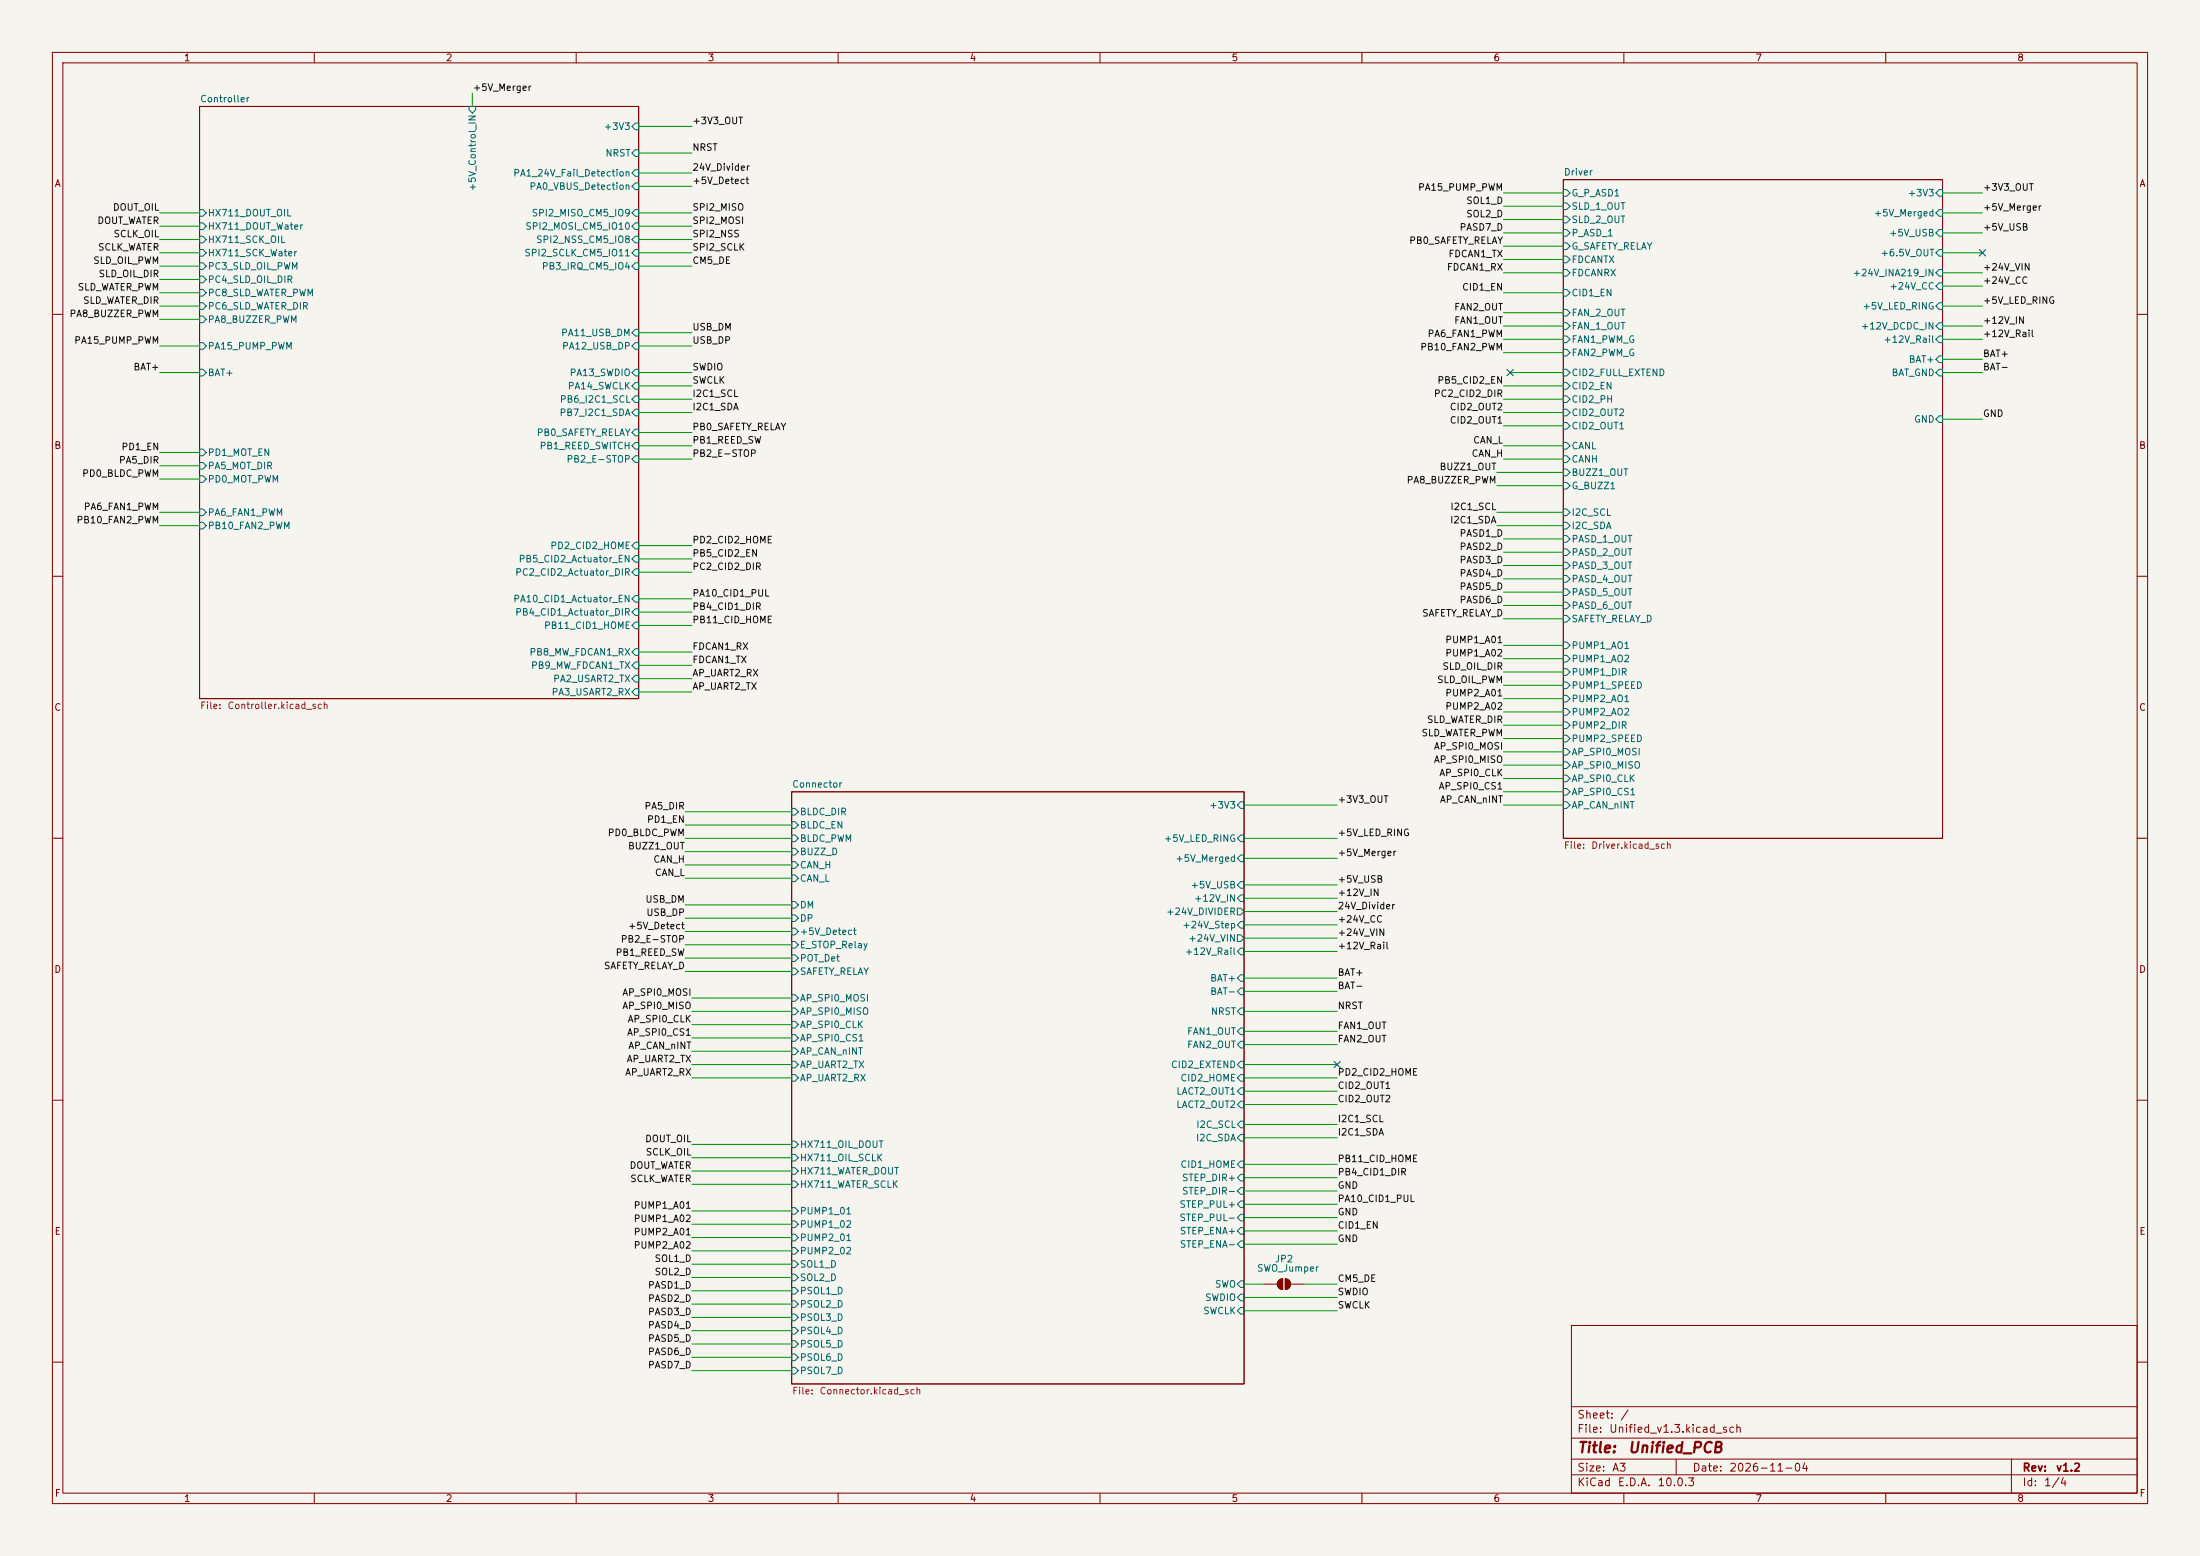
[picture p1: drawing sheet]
<svg xmlns="http://www.w3.org/2000/svg" width="420mm" height="297mm" viewBox="0 0 420 297" stroke-linecap="round" stroke-linejoin="round" font-family="sans-serif">
<path d="M0 0h420v297h-420z" fill="#f5f4ef" stroke="#f5f4ef" stroke-width=".19"/>
<g fill="none" stroke="#840000" stroke-width=".19">
<path d="M10 10h400v277h-400zM12 12h396v273h-396zM60 10v2M110 10v2M160 10v2M210 10v2M260 10v2M310 10v2M360 10v2M38.1 20.3h83.8v113.1h-83.8zM298.4 34.3h72.4v125.7h-72.4zM10 60h2"/>
<path d="M408 60h2M10 110h2M408 110h2M10 160h2M151.1 151.1h86.4v113.1h-86.4zM408 160h2M10 210h2M408 210h2M241.3 245.1h2.5M244.1 244.4l.8-.3v2a1.02 1.02 0 0 1-1-.6 1.02 1.02 0 0 1 .2-1.1zM245.4 244.1a1.02 1.02 0 0 1 1 1 1.02 1.02 0 0 1-1 1zM246.4 245.1h2.5"/>
<path d="M300 253h108v32h-108zM10 260h2M300 278.5h108M300 274.5h108M300 268.5h108M320 278.5v3M384 278.5v6.5M408 260h2M60 285v2M110 285v2M160 285v2M210 285v2"/>
<path d="M260 285v2M300 281.5h108M310 285v2M360 285v2"/>
</g>
<g fill="none" stroke="#006464" stroke-width=".19">
<path d="M89.5 20.3h1.3v.7l-.6 .6-.7-.6zM121.3 23.5h.6v1.3h-.6l-.7-.7zM121.3 28.6h.6v1.2h-.6l-.7-.6zM121.3 32.4h.6v1.3h-.6l-.7-.7zM121.3 34.9h.6v1.3h-.6l-.7-.6zM298.4 38.7h.7l.6 .7-.6 .6h-.7zM298.4 36.2h.7l.6 .6-.6 .7h-.7zM370.2 36.2h.6v1.3h-.6l-.6-.7zM38.1 40h.6l.7 .6-.7 .7h-.6zM38.1 42.5h.6l.7 .7-.7 .6h-.6zM38.1 45.1h.6l.7 .6-.7 .7h-.6zM38.1 47.6h.6l.7 .7-.7 .6h-.6z"/>
<path d="M38.1 50.2h.6l.7 .6-.7 .6h-.6zM38.1 52.7h.6l.7 .6-.7 .7h-.6zM38.1 57.8h.6l.7 .6-.7 .7h-.6zM38.1 55.2h.6l.7 .7-.7 .6h-.6zM120.6 45.7l.7-.6h.6v1.3h-.6zM120.6 50.8l.7-.6h.6v1.2h-.6zM121.3 40h.6v1.3h-.6l-.7-.7zM121.3 42.5h.6v1.3h-.6l-.7-.6zM121.3 47.6h.6v1.3h-.6l-.7-.6zM298.4 59.1h.7l.6 .6-.6 .6h-.7zM298.4 51.4h.7l.6 .7-.6 .6h-.7zM298.4 48.9h.7l.6 .6-.6 .7h-.7z"/>
<path d="M298.4 41.3h.7l.6 .6-.6 .6h-.7zM298.4 43.8h.7l.6 .7-.6 .6h-.7zM298.4 55.2h.7l.6 .7-.6 .6h-.7zM298.4 46.4h.7l.6 .6-.6 .6h-.7zM370.2 40h.6v1.3h-.6l-.6-.7zM370.2 43.8h.6v1.3h-.6l-.6-.6zM370.2 47.6h.6v1.3h-.6l-.6-.6zM370.2 54h.6v1.2h-.6l-.6-.6zM370.2 57.8h.6v1.3h-.6l-.6-.7zM370.2 51.4h.6v1.3h-.6l-.6-.6zM38.1 70.5h.6l.7 .6-.7 .7h-.6zM38.1 65.4h.6l.7 .6-.7 .7h-.6z"/>
<path d="M38.1 60.3h.6l.7 .7-.7 .6h-.6zM120.6 73.7l.7-.7h.6v1.3h-.6zM120.6 78.7l.7-.6h.6v1.3h-.6zM121.3 62.9h.6v1.2h-.6l-.7-.6zM121.3 65.4h.6v1.3h-.6l-.7-.7zM121.3 70.5h.6v1.3h-.6l-.7-.7zM121.3 75.6h.6v1.2h-.6l-.7-.6zM298.4 78.1h.7l.6 .6-.6 .7h-.7zM298.4 61.6h.7l.6 .6-.6 .7h-.7zM298.4 73h.7l.6 .7-.6 .6h-.7zM298.4 75.6h.7l.6 .6-.6 .6h-.7zM298.4 70.5h.7l.6 .6-.6 .7h-.7z"/>
<path d="M298.4 64.1h.7l.6 .7-.6 .6h-.7zM298.4 66.7h.7l.6 .6-.6 .6h-.7zM370.2 67.9h.6v1.3h-.6l-.6-.6zM370.2 70.5h.6v1.3h-.6l-.6-.7zM370.2 79.4h.6v1.2h-.6l-.6-.6zM370.2 61.6h.6v1.3h-.6l-.6-.7zM370.2 64.1h.6v1.3h-.6l-.6-.6zM38.1 85.7h.6l.7 .7-.7 .6h-.6zM38.1 88.3h.6l.7 .6-.7 .6h-.6zM38.1 97.2h.6l.7 .6-.7 .6h-.6zM38.1 90.8h.6l.7 .6-.7 .7h-.6zM38.1 99.7h.6l.7 .6-.7 .7h-.6z"/>
<path d="M120.6 85.1l.7-.6h.6v1.2h-.6zM121.3 81.9h.6v1.3h-.6l-.7-.6zM121.3 87h.6v1.3h-.6l-.7-.7zM298.4 89.5h.7l.6 .7-.6 .6h-.7zM298.4 87h.7l.6 .6-.6 .7h-.7zM298.4 84.5h.7l.6 .6-.6 .6h-.7zM298.4 80.6h.7l.6 .7-.6 .6h-.7zM298.4 92.1h.7l.6 .6-.6 .6h-.7zM298.4 97.2h.7l.6 .6-.6 .6h-.7zM298.4 99.7h.7l.6 .6-.6 .7h-.7zM120.6 114.3l.7-.6h.6v1.2h-.6zM120.6 109.2l.7-.6h.6v1.3h-.6z"/>
<path d="M120.6 119.4l.7-.7h.6v1.3h-.6zM121.3 116.2h.6v1.3h-.6l-.7-.7zM121.3 103.5h.6v1.3h-.6l-.7-.7zM121.3 106h.6v1.3h-.6l-.7-.6zM298.4 102.2h.7l.6 .7-.6 .6h-.7zM298.4 104.8h.7l.6 .6-.6 .6h-.7zM298.4 107.3h.7l.6 .7-.6 .6h-.7zM298.4 109.9h.7l.6 .6-.6 .6h-.7zM298.4 112.4h.7l.6 .6-.6 .7h-.7zM298.4 114.9h.7l.6 .7-.6 .6h-.7zM298.4 117.5h.7l.6 .6-.6 .6h-.7zM120.6 132.1l.7-.7h.6v1.3h-.6z"/>
<path d="M121.3 123.8h.6v1.3h-.6l-.7-.6zM121.3 126.4h.6v1.2h-.6l-.7-.6zM121.3 128.9h.6v1.3h-.6l-.7-.7zM298.4 122.6h.7l.6 .6-.6 .6h-.7zM298.4 125.1h.7l.6 .6-.6 .7h-.7zM298.4 127.6h.7l.6 .7-.6 .6h-.7zM298.4 130.2h.7l.6 .6-.6 .6h-.7zM298.4 132.7h.7l.6 .7-.6 .6h-.7zM298.4 135.3h.7l.6 .6-.6 .6h-.7zM298.4 137.8h.7l.6 .6-.6 .7h-.7zM151.1 154.3h.7l.6 .6-.6 .7h-.7zM151.1 156.8h.7l.6 .7-.6 .6h-.7z"/>
<path d="M151.1 159.4h.7l.6 .6-.6 .7h-.7zM236.9 153h.6v1.3h-.6l-.7-.6zM298.4 140.3h.7l.6 .7-.6 .6h-.7zM298.4 142.9h.7l.6 .6-.6 .6h-.7zM298.4 145.4h.7l.6 .7-.6 .6h-.7zM298.4 148h.7l.6 .6-.6 .6h-.7zM298.4 150.5h.7l.6 .6-.6 .7h-.7zM298.4 153h.7l.6 .7-.6 .6h-.7zM151.1 177.2h.7l.6 .6-.6 .6h-.7zM151.1 161.9h.7l.6 .7-.6 .6h-.7zM151.1 164.5h.7l.6 .6-.6 .6h-.7zM151.1 167h.7l.6 .6-.6 .7h-.7z"/>
<path d="M151.1 172.1h.7l.6 .6-.6 .7h-.7zM151.1 174.6h.7l.6 .7-.6 .6h-.7zM151.1 179.7h.7l.6 .6-.6 .7h-.7zM236.2 168.9l.7-.6h.6v1.2h-.6zM236.2 173.4h.7l.6 .6-.6 .6h-.7zM236.2 178.4h.7l.6 .7-.6 .6h-.7zM236.2 160l.7-.6h.6v1.3h-.6zM236.9 163.2h.6v1.3h-.6l-.7-.7zM236.9 170.8h.6v1.3h-.6l-.7-.6zM236.9 175.9h.6v1.3h-.6l-.7-.7zM151.1 182.2h.7l.6 .7-.6 .6h-.7zM151.1 184.8h.7l.6 .6-.6 .7h-.7z"/>
<path d="M151.1 189.9h.7l.6 .6-.6 .6h-.7zM151.1 192.4h.7l.6 .6-.6 .7h-.7zM151.1 194.9h.7l.6 .7-.6 .6h-.7zM151.1 197.5h.7l.6 .6-.6 .7h-.7zM236.2 193l.7-.6h.6v1.3h-.6zM236.2 181.6l.7-.6h.6v1.2h-.6zM236.9 186.1h.6v1.2h-.6l-.7-.6zM236.9 188.6h.6v1.3h-.6l-.7-.7zM236.9 196.2h.6v1.3h-.6l-.7-.6zM236.9 198.8h.6v1.2h-.6l-.7-.6zM151.1 217.8h.7l.6 .6-.6 .7h-.7zM151.1 200h.7l.6 .7-.6 .6h-.7z"/>
<path d="M151.1 202.6h.7l.6 .6-.6 .6h-.7zM151.1 205.1h.7l.6 .6-.6 .7h-.7zM236.2 203.2l.7-.6h.6v1.2h-.6zM236.2 205.7l.7-.6h.6v1.3h-.6zM236.2 214.6l.7-.6h.6v1.3h-.6zM236.2 217.2l.7-.7h.6v1.3h-.6zM236.9 207.6h.6v1.3h-.6l-.7-.6zM236.9 210.2h.6v1.3h-.6l-.7-.7zM151.1 220.3h.7l.6 .7-.6 .6h-.7zM151.1 222.9h.7l.6 .6-.6 .7h-.7zM151.1 225.4h.7l.6 .7-.6 .6h-.7zM151.1 230.5h.7l.6 .6-.6 .7h-.7z"/>
<path d="M151.1 233h.7l.6 .7-.6 .6h-.7zM151.1 235.6h.7l.6 .6-.6 .7h-.7zM151.1 238.1h.7l.6 .7-.6 .6h-.7zM236.2 227.3l.7-.6h.6v1.3h-.6zM236.2 237.5l.7-.6h.6v1.2h-.6zM236.2 229.9l.7-.7h.6v1.3h-.6zM236.9 221.6h.6v1.3h-.6l-.7-.7zM236.9 224.2h.6v1.2h-.6l-.7-.6zM236.9 234.3h.6v1.3h-.6l-.7-.7zM236.9 231.8h.6v1.2h-.6l-.7-.6zM151.1 245.7h.7l.6 .7-.6 .6h-.7zM151.1 248.3h.7l.6 .6-.6 .7h-.7z"/>
<path d="M151.1 250.8h.7l.6 .7-.6 .6h-.7zM151.1 253.4h.7l.6 .6-.6 .6h-.7zM151.1 255.9h.7l.6 .6-.6 .7h-.7zM151.1 258.4h.7l.6 .7-.6 .6h-.7zM151.1 240.7h.7l.6 .6-.6 .6h-.7zM151.1 243.2h.7l.6 .6-.6 .7h-.7zM236.2 250.2l.7-.6h.6v1.2h-.6zM236.9 247h.6v1.3h-.6l-.7-.7zM236.9 244.5h.6v1.2h-.6l-.7-.6zM151.1 261h.7l.6 .6-.6 .7h-.7z"/>
</g>
<g fill="#840000" stroke="#840000" stroke-width=".19">
<path d="M244.1 244.4l.8-.3v2a1.02 1.02 0 0 1-1-.6 1.02 1.02 0 0 1 .2-1.1z"/>
<path d="M245.4 244.1a1.02 1.02 0 0 1 1 1 1.02 1.02 0 0 1-1 1z"/>
</g>
<g fill="none" stroke="#009600" stroke-width=".19">
<path d="M90.2 17.8v2.5M121.9 24.1h10.2M121.9 29.2h10.2M121.9 33h10.2M121.9 35.6h10.2M287 36.8h11.4M287 39.4h11.4M370.8 36.8h7.7M30.5 43.2h7.6M30.5 50.8h7.6M30.5 48.3h7.6M30.5 45.7h7.6"/>
<path d="M30.5 40.6h7.6M30.5 58.4h7.6M30.5 55.9h7.6M30.5 53.3h7.6M121.9 43.2h10.2M121.9 50.8h10.2M121.9 48.3h10.2M121.9 45.7h10.2M121.9 40.6h10.2M287 52.1h11.4M287 47h11.4M287 44.5h11.4"/>
<path d="M287 41.9h11.4M287 55.9h11.4M287 59.7h11.4M287 49.5h11.4M370.8 48.3h7.7M370.8 40.6h7.7M370.8 54.6h7.7M370.8 58.4h7.7M370.8 52.1h7.7M370.8 44.5h7.7M30.5 66h7.6M30.5 71.1h7.6"/>
<path d="M30.5 61h7.6M121.9 66h10.2M121.9 71.1h10.2M121.9 76.2h10.2M121.9 73.7h10.2M121.9 63.5h10.2M121.9 78.7h10.2M287 62.2h11.4M287 64.8h11.4M287 76.2h11.4M287 73.7h11.4M287 78.7h11.4"/>
<path d="M287 67.3h11.4M288.3 71.1h10.1M370.8 71.1h7.7M370.8 62.2h7.7M370.8 64.8h7.7M370.8 68.6h7.7M30.5 86.4h7.6M30.5 97.8h7.6M30.5 91.4h7.6M30.5 88.9h7.6M121.9 85.1h10.2M121.9 82.6h10.2"/>
<path d="M121.9 87.6h10.2M285.7 97.8h12.7M285.7 90.2h12.7M285.7 92.7h12.7M287 81.3h11.4M287 85.1h11.4M287 87.6h11.4M370.8 80h7.7M30.5 100.3h7.6M121.9 104.1h10.2M121.9 109.2h10.2M121.9 106.7h10.2"/>
<path d="M121.9 119.4h10.2M121.9 116.8h10.2M121.9 114.3h10.2M285.7 100.3h12.7M287 108h11.4M287 105.4h11.4M287 102.9h11.4M287 118.1h11.4M287 110.5h11.4M287 113h11.4M287 115.6h11.4M121.9 124.5h10.2"/>
<path d="M121.9 127h10.2M121.9 132.1h10.2M121.9 129.5h10.2M287 123.2h11.4M287 128.3h11.4M287 130.8h11.4M287 125.7h11.4M287 135.9h11.4M287 138.4h11.4M287 133.4h11.4M130.8 154.9h20.3M130.8 157.5h20.3"/>
<path d="M237.5 153.7h17.8M287 141h11.4M287 143.5h11.4M287 146.1h11.4M287 148.6h11.4M287 151.1h11.4M287 153.7h11.4M130.8 160h20.3M130.8 165.1h20.3M130.8 162.6h20.3M130.8 172.7h20.3M130.8 175.3h20.3"/>
<path d="M130.8 167.6h20.3M130.8 177.8h20.3M237.5 160h17.8M237.5 176.5h17.8M237.5 179.1h17.8M237.5 171.5h17.8M237.5 174h17.8M237.5 168.9h17.8M237.5 163.8h17.8M130.8 185.4h20.3M130.8 182.9h20.3M130.8 180.3h20.3"/>
<path d="M132.1 198.1h19M132.1 195.6h19M132.1 193h19M132.1 190.5h19M237.5 193h17.8M237.5 181.6h17.8M237.5 199.4h17.8M237.5 196.9h17.8M237.5 189.2h17.8M237.5 186.7h17.8M132.1 203.2h19M132.1 200.7h19"/>
<path d="M132.1 218.4h19M132.1 205.7h19M237.5 203.2h17.8M237.5 217.2h17.8M237.5 214.6h17.8M237.5 205.7h17.8M237.5 210.8h17.8M237.5 208.3h17.8M132.1 221h19M132.1 223.5h19M132.1 238.8h19M132.1 236.2h19"/>
<path d="M132.1 233.7h19M132.1 226.1h19M132.1 231.1h19M237.5 237.5h17.8M237.5 234.9h17.8M237.5 232.4h17.8M237.5 229.9h17.8M237.5 227.3h17.8M237.5 224.8h17.8M237.5 222.2h17.8M132.1 241.3h19M132.1 256.5h19"/>
<path d="M132.1 259.1h19M132.1 248.9h19M132.1 243.8h19M132.1 251.5h19M132.1 246.4h19M132.1 254h19M237.5 247.6h17.8M237.5 245.1h3.8M237.5 250.2h17.8M248.9 245.1h6.4M132.1 261.6h19"/>
</g>
<path d="M377.9 47.7l1.2 1.2M379.1 47.7l-1.2 1.2M287.7 70.5l1.2 1.2M288.9 70.5l-1.2 1.2M254.7 202.6l1.2 1.2M255.9 202.6l-1.2 1.2" fill="none" stroke="#000084" stroke-width=".19"/>
<g font-size="2" fill="#840000">
<text x="301" y="277.8">Title:</text>
<text x="310.7" y="277.8">Unified_PCB</text>
</g>
<g font-size="1.5" fill="#840000">
<text x="301" y="273.8">File:</text>
<text x="301" y="271.1">Sheet:</text>
<text x="307.1" y="273.8">Unified_v1.3.kicad_sch</text>
<text x="309.2" y="271.1">/</text>
<text x="301" y="281.2">Size:</text>
<text x="307.6" y="281.2">A3</text>
<text x="323" y="281.2">Date:</text>
<text x="330" y="281.2">2026-11-04</text>
<text x="386" y="281.2">Rev:</text>
<text x="392.4" y="281.2">v1.2</text>
<text x="301" y="284">KiCad</text>
<text x="308.7" y="284">E.D.A.</text>
<text x="316.3" y="284">10.0.3</text>
<text x="386" y="284">Id:</text>
<text x="390.1" y="284">1/4</text>
</g>
<g font-size="1.3" fill="#840000">
<text x="35" y="12">1</text>
<text x="85" y="12">2</text>
<text x="135" y="12">3</text>
<text x="185" y="12">4</text>
<text x="235" y="12">5</text>
<text x="285" y="12">6</text>
<text x="335" y="12">7</text>
<text x="385" y="12">8</text>
<text x="10.3" y="36">A</text>
<text x="408.3" y="36">A</text>
<text x="10.3" y="86">B</text>
<text x="408.2" y="86">B</text>
<text x="10.3" y="136">C</text>
<text x="408.2" y="136">C</text>
<text x="10.3" y="186">D</text>
<text x="408.2" y="186">D</text>
<text x="10.3" y="236">E</text>
<text x="408.3" y="236">E</text>
<text x="10.3" y="286">F</text>
<text x="35" y="287">1</text>
<text x="85" y="287">2</text>
<text x="135" y="287">3</text>
<text x="185" y="287">4</text>
<text x="235" y="287">5</text>
<text x="285" y="287">6</text>
<text x="335" y="287">7</text>
<text x="385" y="287">8</text>
<text x="408.3" y="286">F</text>
</g>
<g font-size="1.3" fill="#0f0f0f">
<text x="90.2" y="17.7">+5V_Merger</text>
<text x="132.1" y="29.1">NRST</text>
<text x="132.1" y="24">+3V3_OUT</text>
<text x="132.1" y="35.4">+5V_Detect</text>
<text x="132.1" y="32.9">24V_Divider</text>
<text x="21.4" y="40.5">DOUT_OIL</text>
<text x="132.1" y="40.5">SPI2_MISO</text>
<text x="270.6" y="36.7">PA15_PUMP_PWM</text>
<text x="279.8" y="39.2">SOL1_D</text>
<text x="279.8" y="41.8">SOL2_D</text>
<text x="378.5" y="40.5">+5V_Merger</text>
<text x="378.5" y="36.7">+3V3_OUT</text>
<text x="18.5" y="43.1">DOUT_WATER</text>
<text x="21.6" y="45.6">SCLK_OIL</text>
<text x="132.1" y="45.6">SPI2_NSS</text>
<text x="132.1" y="43.1">SPI2_MOSI</text>
<text x="268.9" y="46.9">PB0_SAFETY_RELAY</text>
<text x="278.5" y="44.3">PASD7_D</text>
<text x="378.5" y="44.3">+5V_USB</text>
<text x="17.7" y="50.7">SLD_OIL_PWM</text>
<text x="18.6" y="48.1">SCLK_WATER</text>
<text x="18.7" y="53.2">SLD_OIL_DIR</text>
<text x="132.1" y="48.1">SPI2_SCLK</text>
<text x="132.1" y="50.7">CM5_DE</text>
<text x="276.1" y="51.9">FDCAN1_RX</text>
<text x="276.4" y="49.4">FDCAN1_TX</text>
<text x="378.5" y="51.9">+24V_VIN</text>
<text x="14.7" y="55.8">SLD_WATER_PWM</text>
<text x="15.8" y="58.3">SLD_WATER_DIR</text>
<text x="277.5" y="59.6">FAN2_OUT</text>
<text x="279" y="55.8">CID1_EN</text>
<text x="378.5" y="58.3">+5V_LED_RING</text>
<text x="378.5" y="54.5">+24V_CC</text>
<text x="13.2" y="60.8">PA8_BUZZER_PWM</text>
<text x="14.1" y="65.9">PA15_PUMP_PWM</text>
<text x="132.1" y="65.9">USB_DP</text>
<text x="132.1" y="63.4">USB_DM</text>
<text x="272.4" y="64.6">PA6_FAN1_PWM</text>
<text x="277.5" y="62.1">FAN1_OUT</text>
<text x="378.5" y="64.6">+12V_Rail</text>
<text x="378.5" y="62.1">+12V_IN</text>
<text x="25.4" y="71">BAT+</text>
<text x="132.1" y="71">SWDIO</text>
<text x="271" y="67.2">PB10_FAN2_PWM</text>
<text x="378.5" y="68.5">BAT+</text>
<text x="378.5" y="71">BAT-</text>
<text x="132.1" y="73.5">SWCLK</text>
<text x="132.1" y="76.1">I2C1_SCL</text>
<text x="273.6" y="76.1">PC2_CID2_DIR</text>
<text x="274.3" y="73.5">PB5_CID2_EN</text>
<text x="132.1" y="82.4">PB0_SAFETY_RELAY</text>
<text x="132.1" y="78.6">I2C1_SDA</text>
<text x="276.7" y="78.6">CID2_OUT2</text>
<text x="276.7" y="81.2">CID2_OUT1</text>
<text x="378.5" y="79.9">GND</text>
<text x="22.6" y="88.8">PA5_DIR</text>
<text x="23.1" y="86.2">PD1_EN</text>
<text x="132.1" y="85">PB1_REED_SW</text>
<text x="132.1" y="87.5">PB2_E-STOP</text>
<text x="280.8" y="87.5">CAN_H</text>
<text x="281.1" y="85">CAN_L</text>
<text x="15.6" y="91.3">PD0_BLDC_PWM</text>
<text x="268.4" y="92.6">PA8_BUZZER_PWM</text>
<text x="274.7" y="90">BUZZ1_OUT</text>
<text x="14.5" y="100.2">PB10_FAN2_PWM</text>
<text x="15.9" y="97.7">PA6_FAN1_PWM</text>
<text x="276.7" y="100.2">I2C1_SDA</text>
<text x="276.8" y="97.7">I2C1_SCL</text>
<text x="132.1" y="106.6">PB5_CID2_EN</text>
<text x="132.1" y="104">PD2_CID2_HOME</text>
<text x="278.5" y="107.8">PASD3_D</text>
<text x="278.5" y="105.3">PASD2_D</text>
<text x="278.5" y="102.7">PASD1_D</text>
<text x="132.1" y="109.1">PC2_CID2_DIR</text>
<text x="278.5" y="110.4">PASD4_D</text>
<text x="278.5" y="112.9">PASD5_D</text>
<text x="132.1" y="114.2">PA10_CID1_PUL</text>
<text x="132.1" y="116.7">PB4_CID1_DIR</text>
<text x="132.1" y="119.3">PB11_CID_HOME</text>
<text x="271.4" y="118">SAFETY_RELAY_D</text>
<text x="278.5" y="115.4">PASD6_D</text>
<text x="132.1" y="124.3">FDCAN1_RX</text>
<text x="275.8" y="125.6">PUMP1_A02</text>
<text x="275.8" y="123.1">PUMP1_A01</text>
<text x="132.1" y="126.9">FDCAN1_TX</text>
<text x="132.1" y="129.4">AP_UART2_RX</text>
<text x="132.1" y="132">AP_UART2_TX</text>
<text x="274.2" y="130.7">SLD_OIL_PWM</text>
<text x="275.3" y="128.1">SLD_OIL_DIR</text>
<text x="275.8" y="133.2">PUMP2_A01</text>
<text x="275.8" y="135.8">PUMP2_A02</text>
<text x="271.3" y="140.8">SLD_WATER_PWM</text>
<text x="272.3" y="138.3">SLD_WATER_DIR</text>
<text x="273.6" y="143.4">AP_SPI0_MOSI</text>
<text x="273.6" y="145.9">AP_SPI0_MISO</text>
<text x="274.7" y="148.5">AP_SPI0_CLK</text>
<text x="122.9" y="154.8">PA5_DIR</text>
<text x="255.3" y="153.5">+3V3_OUT</text>
<text x="274.5" y="151">AP_SPI0_CS1</text>
<text x="274.8" y="153.5">AP_CAN_nINT</text>
<text x="115.9" y="159.9">PD0_BLDC_PWM</text>
<text x="123.4" y="157.4">PD1_EN</text>
<text x="255.3" y="159.9">+5V_LED_RING</text>
<text x="119.8" y="162.4">BUZZ1_OUT</text>
<text x="124.6" y="165">CAN_H</text>
<text x="124.9" y="167.5">CAN_L</text>
<text x="255.3" y="163.7">+5V_Merger</text>
<text x="123.1" y="172.6">USB_DM</text>
<text x="255.3" y="173.9">24V_Divider</text>
<text x="255.3" y="171.3">+12V_IN</text>
<text x="255.3" y="168.8">+5V_USB</text>
<text x="119.8" y="177.7">+5V_Detect</text>
<text x="123.3" y="175.1">USB_DP</text>
<text x="255.3" y="178.9">+24V_VIN</text>
<text x="255.3" y="176.4">+24V_CC</text>
<text x="115.2" y="185.3">SAFETY_RELAY_D</text>
<text x="117.4" y="182.8">PB1_REED_SW</text>
<text x="118.4" y="180.2">PB2_E-STOP</text>
<text x="255.3" y="181.5">+12V_Rail</text>
<text x="118.7" y="190.4">AP_SPI0_MOSI</text>
<text x="255.3" y="189.1">BAT-</text>
<text x="255.3" y="186.6">BAT+</text>
<text x="118.7" y="192.9">AP_SPI0_MISO</text>
<text x="119.6" y="198">AP_SPI0_CS1</text>
<text x="119.7" y="195.5">AP_SPI0_CLK</text>
<text x="255.3" y="192.9">NRST</text>
<text x="255.3" y="196.7">FAN1_OUT</text>
<text x="119.5" y="203.1">AP_UART2_TX</text>
<text x="119.8" y="200.5">AP_CAN_nINT</text>
<text x="255.3" y="199.3">FAN2_OUT</text>
<text x="119.2" y="205.6">AP_UART2_RX</text>
<text x="255.3" y="208.2">CID2_OUT1</text>
<text x="255.3" y="205.6">PD2_CID2_HOME</text>
<text x="255.3" y="214.5">I2C1_SCL</text>
<text x="255.3" y="210.7">CID2_OUT2</text>
<text x="123" y="218.3">DOUT_OIL</text>
<text x="123.2" y="220.9">SCLK_OIL</text>
<text x="255.3" y="217">I2C1_SDA</text>
<text x="120.1" y="223.4">DOUT_WATER</text>
<text x="120.2" y="225.9">SCLK_WATER</text>
<text x="255.3" y="227.2">GND</text>
<text x="255.3" y="222.1">PB11_CID_HOME</text>
<text x="255.3" y="224.7">PB4_CID1_DIR</text>
<text x="120.9" y="233.6">PUMP1_A02</text>
<text x="120.9" y="231">PUMP1_A01</text>
<text x="255.3" y="232.3">GND</text>
<text x="255.3" y="229.7">PA10_CID1_PUL</text>
<text x="120.9" y="238.6">PUMP2_A02</text>
<text x="120.9" y="236.1">PUMP2_A01</text>
<text x="255.3" y="237.4">GND</text>
<text x="255.3" y="234.8">CID1_EN</text>
<text x="124.9" y="241.2">SOL1_D</text>
<text x="124.9" y="243.7">SOL2_D</text>
<text x="255.3" y="245">CM5_DE</text>
<text x="123.6" y="246.3">PASD1_D</text>
<text x="123.6" y="248.8">PASD2_D</text>
<text x="123.6" y="251.3">PASD3_D</text>
<text x="255.3" y="247.5">SWDIO</text>
<text x="255.3" y="250.1">SWCLK</text>
<text x="123.6" y="256.4">PASD5_D</text>
<text x="123.6" y="253.9">PASD4_D</text>
<text x="123.6" y="259">PASD6_D</text>
<text x="123.6" y="261.5">PASD7_D</text>
</g>
<g font-size="1.3" fill="#006464">
<text x="38.1" y="19.8">Controller</text>
<text x="115.2" y="25.1">+3V3</text>
<text x="97.9" y="34">PA1_24V_Fail_Detection</text>
<text x="115.5" y="30.2">NRST</text>
<text x="298.4" y="33.8">Driver</text>
<text x="39.6" y="41.6">HX711_DOUT_OIL</text>
<text x="91.1" y="36.6" transform="rotate(-90 91.1 36.6)">+5V_Control_IN</text>
<text x="101" y="36.5">PA0_VBUS_Detection</text>
<text x="101.4" y="41.6">SPI2_MISO_CM5_IO9</text>
<text x="299.9" y="40.3">SLD_1_OUT</text>
<text x="299.9" y="37.8">G_P_ASD1</text>
<text x="357.6" y="41.6">+5V_Merged</text>
<text x="364.1" y="37.8">+3V3</text>
<text x="39.6" y="44.2">HX711_DOUT_Water</text>
<text x="39.6" y="46.7">HX711_SCK_OIL</text>
<text x="100.2" y="44.2">SPI2_MOSI_CM5_IO10</text>
<text x="102.2" y="46.7">SPI2_NSS_CM5_IO8</text>
<text x="299.9" y="42.9">SLD_2_OUT</text>
<text x="299.9" y="45.4">P_ASD_1</text>
<text x="299.9" y="48">G_SAFETY_RELAY</text>
<text x="360.5" y="45.4">+5V_USB</text>
<text x="39.6" y="49.2">HX711_SCK_Water</text>
<text x="39.6" y="51.8">PC3_SLD_OIL_PWM</text>
<text x="100" y="49.2">SPI2_SCLK_CM5_IO11</text>
<text x="103.3" y="51.8">PB3_IRQ_CM5_IO4</text>
<text x="299.9" y="53">FDCANRX</text>
<text x="299.9" y="50.5">FDCANTX</text>
<text x="353.6" y="53">+24V_INA219_IN</text>
<text x="358.9" y="49.2">+6.5V_OUT</text>
<text x="39.6" y="54.3">PC4_SLD_OIL_DIR</text>
<text x="39.6" y="59.4">PC6_SLD_WATER_DIR</text>
<text x="39.6" y="56.9">PC8_SLD_WATER_PWM</text>
<text x="299.9" y="56.9">CID1_EN</text>
<text x="355.4" y="59.4">+5V_LED_RING</text>
<text x="360.6" y="55.6">+24V_CC</text>
<text x="39.6" y="61.9">PA8_BUZZER_PWM</text>
<text x="107" y="64.5">PA11_USB_DM</text>
<text x="299.9" y="63.2">FAN_1_OUT</text>
<text x="299.9" y="60.7">FAN_2_OUT</text>
<text x="299.9" y="65.7">FAN1_PWM_G</text>
<text x="355.1" y="63.2">+12V_DCDC_IN</text>
<text x="359.4" y="65.7">+12V_Rail</text>
<text x="39.6" y="67">PA15_PUMP_PWM</text>
<text x="107.2" y="67">PA12_USB_DP</text>
<text x="299.9" y="68.3">FAN2_PWM_G</text>
<text x="364.3" y="69.6">BAT+</text>
<text x="39.6" y="72.1">BAT+</text>
<text x="106.8" y="77.2">PB6_I2C1_SCL</text>
<text x="108.3" y="74.6">PA14_SWCLK</text>
<text x="108.6" y="72.1">PA13_SWDIO</text>
<text x="299.9" y="74.6">CID2_EN</text>
<text x="299.9" y="77.2">CID2_PH</text>
<text x="299.9" y="72.1">CID2_FULL_EXTEND</text>
<text x="361" y="72.1">BAT_GND</text>
<text x="102.4" y="83.5">PB0_SAFETY_RELAY</text>
<text x="106.7" y="79.7">PB7_I2C1_SDA</text>
<text x="299.9" y="82.3">CID2_OUT1</text>
<text x="299.9" y="79.7">CID2_OUT2</text>
<text x="365.3" y="81">GND</text>
<text x="39.6" y="87.3">PD1_MOT_EN</text>
<text x="39.6" y="89.9">PA5_MOT_DIR</text>
<text x="102.9" y="86.1">PB1_REED_SWITCH</text>
<text x="108" y="88.6">PB2_E-STOP</text>
<text x="299.9" y="88.6">CANH</text>
<text x="299.9" y="86.1">CANL</text>
<text x="39.6" y="92.4">PD0_MOT_PWM</text>
<text x="299.9" y="91.1">BUZZ1_OUT</text>
<text x="299.9" y="93.7">G_BUZZ1</text>
<text x="39.6" y="98.8">PA6_FAN1_PWM</text>
<text x="39.6" y="101.3">PB10_FAN2_PWM</text>
<text x="299.9" y="98.8">I2C_SCL</text>
<text x="299.9" y="101.3">I2C_SDA</text>
<text x="98.9" y="107.7">PB5_CID2_Actuator_EN</text>
<text x="105" y="105.1">PD2_CID2_HOME</text>
<text x="299.9" y="103.8">PASD_1_OUT</text>
<text x="299.9" y="106.4">PASD_2_OUT</text>
<text x="98.2" y="110.2">PC2_CID2_Actuator_DIR</text>
<text x="299.9" y="108.9">PASD_3_OUT</text>
<text x="299.9" y="111.5">PASD_4_OUT</text>
<text x="97.9" y="115.3">PA10_CID1_Actuator_EN</text>
<text x="98.2" y="117.8">PB4_CID1_Actuator_DIR</text>
<text x="299.9" y="114">PASD_5_OUT</text>
<text x="299.9" y="116.5">PASD_6_OUT</text>
<text x="299.9" y="119.1">SAFETY_RELAY_D</text>
<text x="101" y="125.4">PB8_MW_FDCAN1_RX</text>
<text x="103.7" y="120.4">PB11_CID1_HOME</text>
<text x="299.9" y="124.2">PUMP1_AO1</text>
<text x="101.3" y="128">PB9_MW_FDCAN1_TX</text>
<text x="105.5" y="130.5">PA2_USART2_TX</text>
<text x="299.9" y="126.7">PUMP1_AO2</text>
<text x="299.9" y="129.2">PUMP1_DIR</text>
<text x="299.9" y="131.8">PUMP1_SPEED</text>
<text x="105.2" y="133.1">PA3_USART2_RX</text>
<text x="299.9" y="134.3">PUMP2_AO1</text>
<text x="299.9" y="136.9">PUMP2_AO2</text>
<text x="299.9" y="139.4">PUMP2_DIR</text>
<text x="299.9" y="141.9">PUMP2_SPEED</text>
<text x="299.9" y="144.5">AP_SPI0_MOSI</text>
<text x="299.9" y="147">AP_SPI0_MISO</text>
<text x="299.9" y="149.6">AP_SPI0_CLK</text>
<text x="151.1" y="150.6">Connector</text>
<text x="152.6" y="155.9">BLDC_DIR</text>
<text x="230.7" y="154.6">+3V3</text>
<text x="299.9" y="152.1">AP_SPI0_CS1</text>
<text x="299.9" y="154.6">AP_CAN_nINT</text>
<text x="152.6" y="158.5">BLDC_EN</text>
<text x="152.6" y="161">BLDC_PWM</text>
<text x="222.1" y="161">+5V_LED_RING</text>
<text x="152.6" y="163.5">BUZZ_D</text>
<text x="152.6" y="166.1">CAN_H</text>
<text x="224.3" y="164.8">+5V_Merged</text>
<text x="152.6" y="168.6">CAN_L</text>
<text x="152.6" y="173.7">DM</text>
<text x="227.2" y="169.9">+5V_USB</text>
<text x="227.8" y="172.4">+12V_IN</text>
<text x="152.6" y="178.8">+5V_Detect</text>
<text x="152.6" y="176.2">DP</text>
<text x="222.5" y="175">+24V_DIVIDER</text>
<text x="225.6" y="177.5">+24V_Step</text>
<text x="152.6" y="181.3">E_STOP_Relay</text>
<text x="152.6" y="183.9">POT_Det</text>
<text x="226.1" y="182.6">+12V_Rail</text>
<text x="226.8" y="180">+24V_VIN</text>
<text x="152.6" y="186.4">SAFETY_RELAY</text>
<text x="152.6" y="191.5">AP_SPI0_MOSI</text>
<text x="230.9" y="187.7">BAT+</text>
<text x="230.9" y="190.2">BAT-</text>
<text x="152.6" y="194">AP_SPI0_MISO</text>
<text x="152.6" y="196.6">AP_SPI0_CLK</text>
<text x="226.5" y="197.8">FAN1_OUT</text>
<text x="231" y="194">NRST</text>
<text x="152.6" y="199.1">AP_SPI0_CS1</text>
<text x="152.6" y="201.6">AP_CAN_nINT</text>
<text x="226.5" y="200.4">FAN2_OUT</text>
<text x="152.6" y="204.2">AP_UART2_TX</text>
<text x="152.6" y="206.7">AP_UART2_RX</text>
<text x="223.4" y="204.2">CID2_EXTEND</text>
<text x="224.5" y="209.3">LACT2_OUT1</text>
<text x="225.2" y="206.7">CID2_HOME</text>
<text x="224.5" y="211.8">LACT2_OUT2</text>
<text x="228.3" y="215.6">I2C_SCL</text>
<text x="152.6" y="219.4">HX711_OIL_DOUT</text>
<text x="152.6" y="222">HX711_OIL_SCLK</text>
<text x="228.2" y="218.1">I2C_SDA</text>
<text x="152.6" y="224.5">HX711_WATER_DOUT</text>
<text x="152.6" y="227">HX711_WATER_SCLK</text>
<text x="225.2" y="223.2">CID1_HOME</text>
<text x="225.5" y="225.8">STEP_DIR+</text>
<text x="152.6" y="232.1">PUMP1_01</text>
<text x="225.1" y="230.8">STEP_PUL+</text>
<text x="225.1" y="233.4">STEP_PUL-</text>
<text x="225.5" y="228.3">STEP_DIR-</text>
<text x="152.6" y="234.7">PUMP1_02</text>
<text x="152.6" y="237.2">PUMP2_01</text>
<text x="152.6" y="239.7">PUMP2_02</text>
<text x="225.1" y="235.9">STEP_ENA+</text>
<text x="225.1" y="238.5">STEP_ENA-</text>
<text x="152.6" y="242.3">SOL1_D</text>
<text x="152.6" y="244.8">SOL2_D</text>
<text x="239.9" y="243">SWO_Jumper</text>
<text x="243.3" y="241.3">JP2</text>
<text x="152.6" y="247.4">PSOL1_D</text>
<text x="152.6" y="249.9">PSOL2_D</text>
<text x="229.6" y="251.2">SWCLK</text>
<text x="230" y="248.6">SWDIO</text>
<text x="231.8" y="246.1">SWO</text>
<text x="152.6" y="252.4">PSOL3_D</text>
<text x="152.6" y="255">PSOL4_D</text>
<text x="152.6" y="257.5">PSOL5_D</text>
<text x="152.6" y="260.1">PSOL6_D</text>
<text x="152.6" y="262.6">PSOL7_D</text>
</g>
<g font-size="1.3" fill="#725600">
<text x="38.1" y="135.6">File:</text>
<text x="43.3" y="135.6">Controller.kicad_sch</text>
<text x="298.4" y="162.3">File:</text>
<text x="303.7" y="162.3">Driver.kicad_sch</text>
<text x="151.1" y="266.5">File:</text>
<text x="156.4" y="266.5">Connector.kicad_sch</text>
</g>
</svg>
